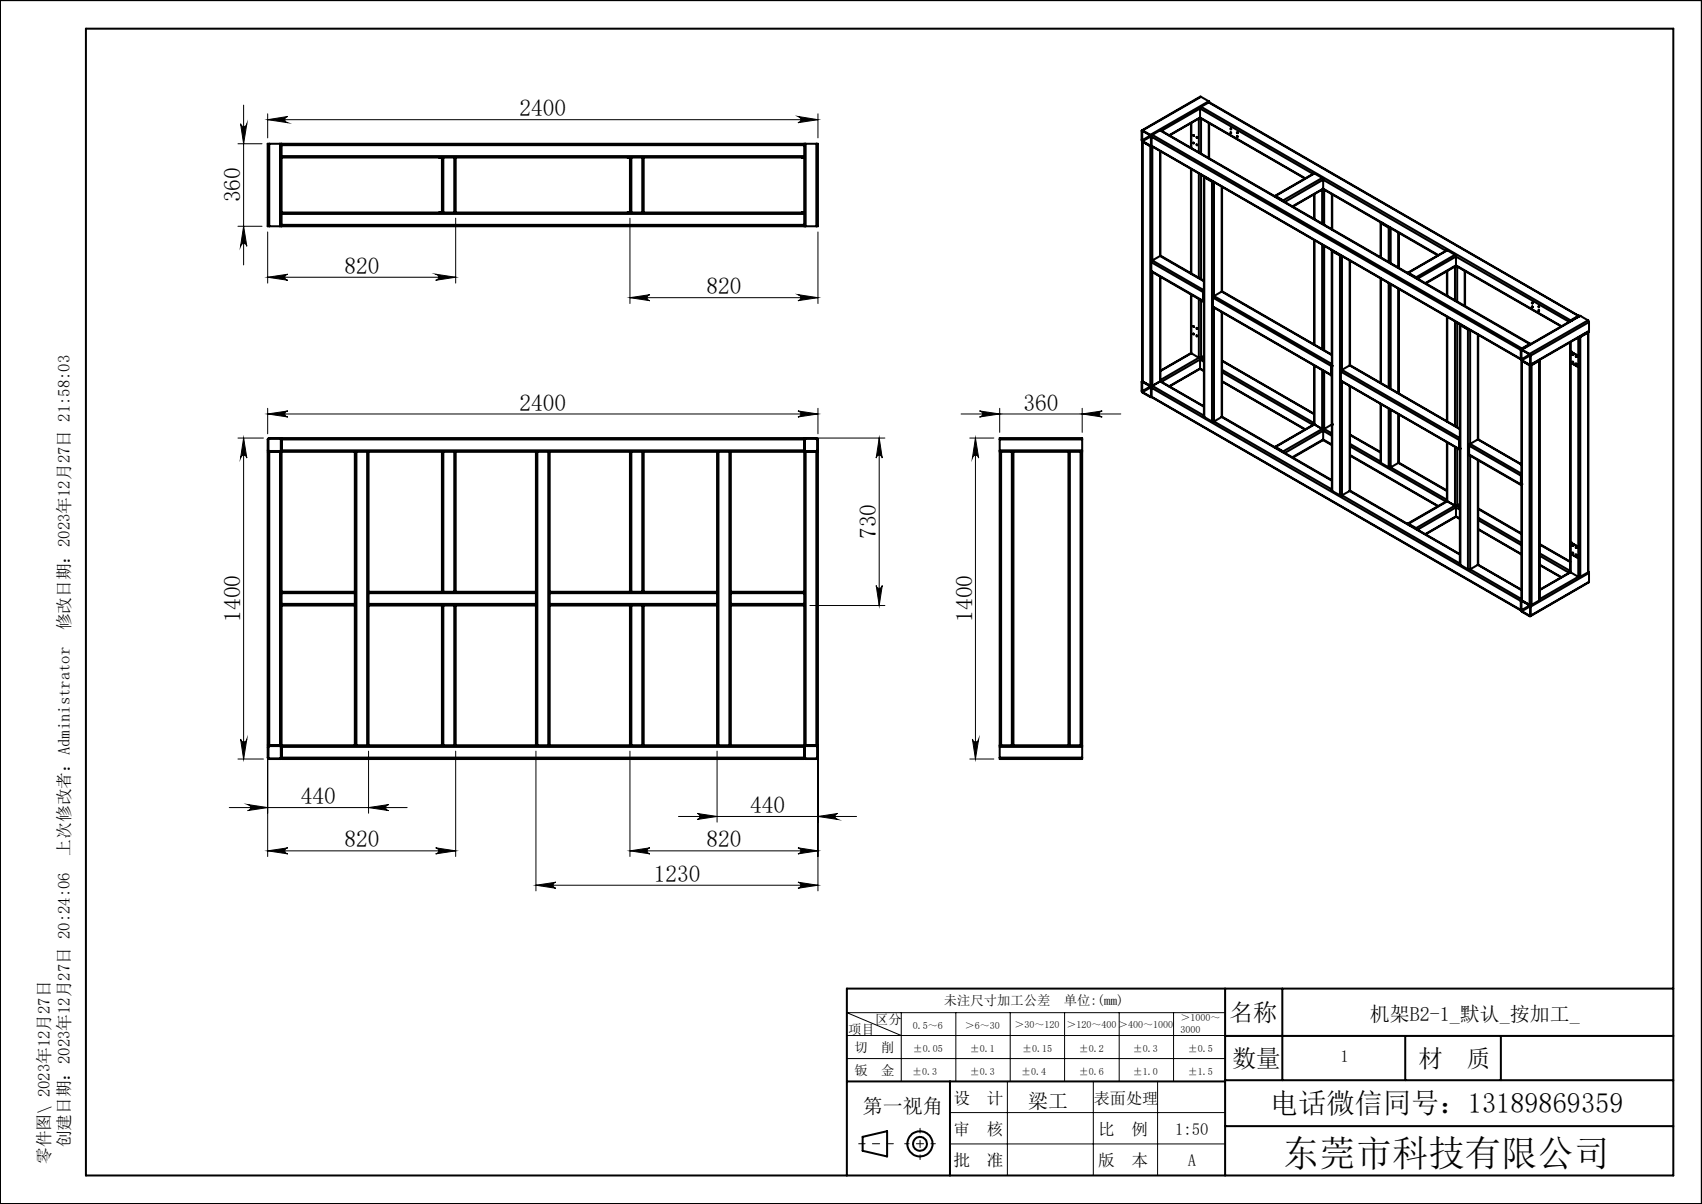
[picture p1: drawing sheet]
<svg xmlns="http://www.w3.org/2000/svg" width="297mm" height="210mm" viewBox="0 0 297 210" stroke-linecap="round" stroke-linejoin="round" font-family="sans-serif">
<g fill="none" stroke="#000" stroke-width=".35">
<path d="M0 0h297v210h-297zM15 5h277v200h-277zM209.4 18.9v1.6M209.4 18.9l19.7 11.4M209.4 18.9l-6.7 3.9M209.6 18.6l-.2 .3M209.6 16.9h-.2l-10.2 5.8M209.6 18.6l64.5 37.3M209.6 16.9l-10.2 5.8M209.6 16.9l1.3 .8M210.9 17.9l64.6 37.2M210.9 17.7l.2 .2"/>
<path d="M210.9 17.9l-1.3 .7M210.9 17.9l64.5 37.2M210.9 17.7l-10.2 5.8M47 25.1h-.3v14.4h.3M47 25.1v14.4M47 25.1h1.9M47 39.5h1.9M48.9 25.1h.2M48.9 39.5h.2M48.9 25.1v14.4M49.1 27.2v.3M49.1 25.1v.2"/>
<path d="M49.1 39.2v.3M49.1 37.1v.2M49.1 25.3v1.9M49.1 27.5v9.6M49.1 37.3v1.9M49.1 27.5h27.5M49.1 27.2h91.2M49.1 25.3h91.2M49.1 25.1h91.2M49.1 37.3h91.2M49.1 39.2h91.2M49.1 39.5h91.2"/>
<path d="M49.1 37.1h27.5M76.6 27.5h.2M76.6 37.1h.2M76.8 27.5h.3M76.8 37.1h.3M77.1 37.1h.3M77.1 27.5h.3M77.1 27.5v9.6M77.4 27.5v9.6M77.4 27.5h1.9M77.4 37.1h1.9M79.3 27.5h.2"/>
<path d="M79.3 37.1h.2M79.3 27.5v9.6M79.5 27.5v9.6M79.5 27.5h30M79.5 37.1h30M109.5 27.5h.2M109.5 37.1h.2M109.7 27.5h.2M109.7 37.1h.2M109.9 37.1h.3M109.9 27.5h.3M109.9 27.5v9.6"/>
<path d="M110.2 27.5v9.6M110.2 27.5h1.9M110.2 37.1h1.9M112.1 27.5h.2M112.1 37.1h.2M112.1 27.5v9.6M112.3 27.5v9.6M112.3 27.5h27.6M112.3 37.1h27.6M139.9 27.5h.2M139.9 37.1h.2M140.1 27.5h.2"/>
<path d="M140.1 37.1h.2M140.3 27.2v.3M140.3 25.1v.2M140.3 39.2v.3M140.3 37.1v.2M140.3 25.1h.3M140.3 39.5h.3M140.3 25.3v1.9M140.3 27.5v9.6M140.3 37.3v1.9M140.6 25.1v14.4M140.6 25.1h1.9"/>
<path d="M140.6 39.5h1.9M142.5 25.1h.2v14.4h-.2M142.5 25.1v14.4M199.3 24.7l.1 41.8M199.3 24.5l.1 .1M199.3 22.9v1.6M199.4 22.9h-.1M199.4 22.7l-.2 .1v1.7l.2 .2M199.4 24.7l1.3 .8M199.4 24.7v41.8M199.4 22.9l1.3 .7M199.4 24.6l1.3 .8"/>
<path d="M199.4 22.7l1.3 .8M200.7 25.5h.3M200.7 23.5l.2 .3M200.7 23.6l.1 .2M200.7 25.5v41.8M200.7 23.6l-1.4 .9M200.8 25.3l-.1 .1M200.8 23.8v1.5M200.8 23.8l-1.4 .8M200.9 25.4l64.5 37.3M200.9 25.4l-.2 .1M200.9 23.8v1.6"/>
<path d="M200.9 23.8l64.5 37.3M200.9 25.4l64.5 37.2M200.9 25.5h.1M201.1 23.5l-.2 .3M201.1 23.5l64.5 37.3M201.1 25.6v19.8M202.4 22.7l64.7 37.3M202.4 22.7l-1.3 .8M202.4 22.7l64.5 37.3M202.4 26.3v18.4M202.5 26.4v18.2M207.8 21.5v4.3"/>
<path d="M207.8 29.4v18.3M207.9 21.4v4.4M207.9 29.5v18.2M208.3 23.6v.1M208.3 24.9v.1M208.8 23.9l.1 .2zM208.8 25.2l.1 .2zM208.8 23.9l.1 .1M208.8 25.2l.1 .1M209.2 20.7v5.9M209.2 30.3v18.2M209.3 20.6h.2"/>
<path d="M209.4 20.5v.1l18.3 10.5M209.4 20.6l-5.3 3M209.4 20.5l18.4 10.6M209.4 20.5l-5.4 3.1M209.6 20.7v6.1M209.6 30.5v18.2M210.1 30.8v.1M210.1 30.8v41.9M210.1 30.9l1.4 .8M210.1 30.9v41.8M210.2 30.8v.1M210.2 30.9h.1"/>
<path d="M210.9 21.4v6.2M211 21.5v6.1M211.5 31.7h.2M211.5 31.7v41.8M211.6 31.6v.1M211.6 31.6h.1M211.8 31.8v19.8M213.2 32.6v18.3M213.3 32.6v18.2M214.8 22.4v.1M214.8 23.1v.1M215.9 23.1l.1 .1"/>
<path d="M215.9 23.7l.1 .1M222.5 34.3h.1M222.6 34.2h-.2M222.6 34.3l1.3 .8M222.6 34.2l1.3 .8M222.6 34.3h.1M223.9 35l.2 .2M223.9 35.1h.1M229.3 33.9v4.3M229.4 30.3l-6.9 3.9M229.4 30.3l1.3 .7M229.4 30.3l-6.8 3.9"/>
<path d="M229.4 33.9v4.3M230.7 31l.2 .4M230.7 31l-6.8 4M230.7 33.1v5.9M230.8 33h.2M230.9 33l20 11.5M230.9 32.9l-5.3 3.1M230.9 31.4v1.5M230.9 31.4l21.4 12.3M230.9 32.9l20.1 11.6M230.9 31.4l-6.7 3.8M230.9 32.9l-5.4 3.1"/>
<path d="M231.1 33.1v6.1M232.4 33.9v6.1M232.5 33.9v6.1M240.9 38.8l.1 .1M240.9 38.8v6.1M241 38.9l1.3 .8M241 38.9v6M241 38.8l.1 .1M241.1 38.9h.1M242.3 39.7h.3M242.3 39.7v6M242.4 39.6l.1 .1"/>
<path d="M242.4 39.6h.1M242.7 39.8v6.1M200.9 47.3l9.1 5.3M200.9 45.7v1.6M200.9 47.3l9.1 5.2M200.9 45.7l9.1 5.3M201.1 45.4l-.2 .3M201.1 47.5v19.8M201.1 45.4l9 5.2M202.4 44.7l.2-.1 7.5 4.4M202.4 44.7l-1.3 .7M202.4 48.2v18.3"/>
<path d="M202.4 44.7l7.7 4.4M202.5 48.3l-.1 18.2M207.8 51.3l.1 10.3M207.9 51.4v10.2M208.2 56.9l.1 .1zM208.3 56.9v.1M208.3 58.2v.1M208.8 57.2l.1 .2zM208.8 57.2l.1 .1M208.8 58.5l.1 .1M209.2 52.2v10.2M209.6 52.3v10.1"/>
<path d="M210 52.5l.1 .1M210 51v1.5M210 52.4l.1 .1M210 50.9v1.5M210 52.4h.1M210 50.9h.1M210.1 50.7l-.1 .3M210.1 50.8l-.1 .1M211.7 53.5l20.7 12M211.7 51.9l20.6 11.9M211.7 53.5l20.6 11.9M211.7 51.9v1.6"/>
<path d="M211.8 51.6l-.1 .3M211.8 53.7v19.8M211.8 51.6l20.6 11.9M213.2 50.9l19.2 11M213.2 50.9l-1.4 .7M213.2 54.4v18.3M213.3 54.5l-.1 18.2M229.3 41.9v18.2M229.4 41.9v18.2M230.7 42.7v18.2M231.1 42.9v18.2M232.4 43.7l.1 41.9"/>
<path d="M232.4 43.7l.1 .1M232.5 43.8v41.8M232.5 43.8l1.3 .8M232.6 43.7v.1M232.6 43.8h.1M233.8 44.6h.3M233.8 44.6v41.8M233.9 44.5h.1M234.2 44.7v19.8M235.5 45.5v18.2M235.6 45.5v18.2M240.9 48.6v18.2"/>
<path d="M241 48.6v18.2M242.3 49.4v18.2M242.7 49.6v18.2M244 40.6v6.1M244 50.4v18.2M244.1 40.6v6.1M244.1 50.4v18.2M245.7 47.7h.1M245.8 47.6h-.2M245.8 47.7h.1M245.8 47.6l1.3 .8M247.1 48.5h.1"/>
<path d="M247.1 48.4l.2 .2M252.5 47.3v4.3M252.5 55.2v18.3M252.6 43.7l-7 3.9M252.6 43.7l1.3 .7M252.6 43.7l-6.8 3.9M252.6 47.3v4.3M252.6 55.3v18.2M253.9 44.4l.2 .4M253.9 44.4l-6.8 4M253.9 46.5v5.9M253.9 56.1v18.2"/>
<path d="M254 46.4h.2M254.1 46.3l-.1 .1-5.2 3.1M254.1 46.4l18.3 10.5M254.1 44.8v1.5M254.1 44.8l19.7 11.3M254.1 46.3l18.4 10.6M254.1 44.8l-6.7 3.8M254.1 46.3l-5.4 3.1M254.3 46.5v6.1M254.3 56.3v18.2M254.7 56.6v41.8l.1 .1M254.8 56.6v.1"/>
<path d="M254.8 56.7l1.4 .8M254.8 56.7v41.8M254.9 56.6v.1M255.6 47.3v6.1M255.7 47.3v6.1M256.2 57.5h.2M256.2 57.5v41.8M256.3 57.4v.1M256.5 57.6v19.8M257.9 58.3v18.4M258 58.4v18.2M266.9 60h.2"/>
<path d="M266.9 60l-1.3 .8M267.4 52.8v.1M267.4 53.5h.1M268.5 53.4l.1 .1M268.5 54.1l.1 .1M274 59.7l.1 40.1M274.1 56h-.1M274.1 55.9l-.2 .2M274.1 56h.1M274.1 59.6v40.2M275.4 55.2h.1M275.4 55.1h.2"/>
<path d="M275.4 55.2l-1.3 .8M275.4 55.1l-1.3 .8M275.4 58.9v41.7M275.6 58.8h.1M275.7 58.7v.1M275.8 58.8h-.3M275.8 55.1l-10.3 5.9M275.8 58.8v41.8M275.8 55.1l1.3 .8M275.8 55.1l-10.2 5.9M276.3 58.4h.1M277 58l-1.3 .8"/>
<path d="M277 58h.1M277.1 55.9l.2 .3M277.1 58l-1.3 .8M277.1 58v41.8M277.1 55.9l-10.2 5.8M277.1 57.9v.1M277.2 57.9l-.1 41.9M277.3 57.7l-10.2 6M277.3 56.2v1.5M277.3 56.2l-10.2 5.8M277.3 57.7l-10.2 5.9M46.8 76.6l2.1-.1 .1 2.1-2.1 .1z"/>
<path d="M47 78.8h-.3v51.2h.3M47 78.8v51.2M47 78.8h1.9M48.9 78.8h.2M48.9 78.8v51.2M49.1 76.7v-.3h91.2v.3M49.1 78.6v.2M49.1 78.6l-.2 .2M49.1 76.7l-.2-.3h-2l-.1 .1-.1 2.1 .3 .2M49.1 76.7v1.9M49.1 78.8v24.4M49.1 78.8h12.8"/>
<path d="M49.1 76.7h91.2M49.1 78.6h91.2M61.9 78.8h.3M61.9 78.8v24.4M62.2 78.8h1.9M62.2 78.8v51.2M64.1 78.8h.2M64.1 78.8v51.2M64.3 78.8h29.2M64.3 78.8v24.4M77.1 78.8v24.4M77.4 78.8v24.4"/>
<path d="M79.3 78.8v24.4M79.5 78.8v24.4M93.5 78.8h.3M93.5 78.8v24.4M93.8 78.8h1.9M93.8 78.8v51.2M95.7 78.8h.2M95.7 78.8v51.2M95.9 78.8h29.2M95.9 78.8v24.4M109.9 78.8v24.4M110.2 78.8v24.4"/>
<path d="M112.1 78.8v24.4M112.3 78.8v24.4M125.1 78.8h.3M125.1 78.8v24.4M125.4 78.8h1.9M125.4 78.8v51.2M127.3 78.8h.2M127.3 78.8v51.2M127.5 78.8h12.8M127.5 78.8v24.4M140.3 78.6v.2M140.3 78.8h.3"/>
<path d="M140.3 76.7l.2-.3h2l.2 .1v2.1l-.2 .2M140.3 78.6l.3 .2M140.3 76.7v1.9M140.3 78.8v24.4M140.5 76.6l2-.1 .1 2.1-2.1 .1zM140.6 78.8h1.9M140.6 78.8v51.2M142.5 78.8h.2v51.2h-.2M142.5 78.8v51.2M174.4 78.8h.3M174.4 76.7v-.3h14.4v.3M174.4 78.6v.2"/>
<path d="M174.4 76.7h14.4M174.4 78.6h14.4M174.4 76.7v1.9M174.4 78.8v51.2M174.7 78.8h1.9M174.7 78.8v51.2M176.6 78.8h.2M176.6 78.8v51.2M176.8 78.8h9.6M176.8 78.8v51.2M186.4 78.8h.3M186.4 78.8v51.2"/>
<path d="M186.7 78.8h1.9M186.7 78.8v51.2M188.6 78.8h.2M188.6 78.8v51.2M188.8 78.6v.2M188.8 76.7v1.9M188.8 78.8v51.2M199.3 68.2l.1 .2M199.3 66.7v1.5M199.3 66.5h-.1M199.4 66.6l-.1 .1M199.4 66.5l-.2 .1v1.8l1.6 .9 .1-.1"/>
<path d="M199.4 66.5l1.3 .8M199.4 66.6l1.3 .8M199.4 68.4l1.3 .8M200.7 67.3h.4M200.7 67.3l.2 .3M200.7 67.4l.1 .1M200.7 67.4l-1.4 .8M200.8 69.1l-.1 .1M200.8 67.5v1.6M200.8 67.5l-1.4 .9M200.9 69.2l64.5 37.3M200.9 67.6l64.5 37.2"/>
<path d="M200.9 67.6v1.6M200.9 69.2l64.5 37.2M200.9 69.2v.1M201.1 67.3l-.2 .3M201.1 67.3l9 5.2M202.4 66.5l7.7 4.4M202.4 66.5l-1.3 .8M207.8 61.6l-5.3 3.1M207.9 61.6l1.3 .8M207.9 61.6l-5.4 3.1M209.2 62.4h.4M209.2 62.4l-6.7 3.9"/>
<path d="M209.4 64.3l.7 .4M209.4 64.3l-5.3 3.1M209.4 62.7v1.6M209.4 62.7l.7 .4M209.4 62.7l-6.7 3.9M209.4 64.3l-5.4 3.1M209.6 62.4l-.2 .3M209.6 62.4l.5 .3M210.1 62.1l-.5 .3M210.1 72.7l1.4 .8M211.5 73.5h.3M211.8 73.5l20.6 11.9"/>
<path d="M213.2 72.7l-1.4 .8M213.2 72.7l19.2 11.1M213.2 72.7l19.2 11M213.3 66.6l14.4 8.3M213.3 66.5l14.5 8.4M213.3 62.9l16 9.3M213.3 64.9l15.8 9.2M213.3 64.5l16 9.3M213.3 63l16 9.2M222.5 78.1h.1M222.6 78.1h.1M222.6 78h-.2"/>
<path d="M222.6 78.1l1.3 .7M222.6 78l1.3 .7M223.9 78.7l.2 .2M223.9 78.8l.1 .1M223.9 78.8h.1M229.3 63.7l.1 10.3M229.4 74l-6.9 4M229.4 74l1.3 .8M229.4 74l-6.8 4M229.4 63.8v10.2M230.7 74.8h.4M230.7 74.8l.2 .3"/>
<path d="M230.7 74.8l-6.8 3.9M230.7 64.5v10.3M230.9 76.8l1.5 .8M230.9 76.7l-5.3 3.1M230.9 75.1v1.6M230.9 75.1l1.5 .9M230.9 76.7l1.5 .8M230.9 75.1l-6.7 3.9M230.9 76.7l-5.4 3.1M231.1 74.8l1.3 .8M231.1 64.8v10M232.3 65.4l.1 .1"/>
<path d="M232.3 63.8v1.6M232.4 74h.1M232.4 63.6l-.1 .2M232.4 63.7v.1M232.4 65.3v.1M232.4 63.8h.1M232.4 74l-1.3 .8M234 66.4l20.7 12-.1-.1M234 64.8l20.6 12M234 66.4l20.6 11.9M234 64.8v1.6M234.2 64.5l-.2 .3"/>
<path d="M234.2 64.5l20.5 11.9M234.2 66.6v19.8M235.5 63.7l19.2 11.1M235.5 63.7l-1.3 .8M235.5 63.7l19.2 11.2M235.5 67.3v18.3M235.6 67.4l-.1 18.2M235.6 79.5l15.3 8.8M235.6 75.8l5.3 3M235.6 77.8l16.7 9.7M235.6 77.4l5.3 3.1M235.6 79.4l15.4 8.9"/>
<path d="M235.6 75.9l5.3 3M240.9 70.4l.1 10.3M241 70.5v10.2M242.3 71.3v10.2M242.7 71.5v10M244 72.2v8.5M244.1 72.3l-.1 8.4M252.5 77.1l.1 10.3M252.6 77.2v10.2M253.9 78v10.2M254.3 78.2v10M254.6 76.8v1.5"/>
<path d="M254.7 76.5l-.1 .3M254.7 76.7h.1M254.7 78.2v.1M254.7 78.2h.1M256.4 79.3v.1l9.1 5.2M256.4 77.7l9 5.3M256.4 77.7v1.6M256.4 79.3l9 5.2M256.5 77.4l-.1 .3M256.5 79.5v19.8M256.5 77.4l9 5.2M257.9 76.7l7.6 4.3"/>
<path d="M257.9 76.7l-1.4 .7M257.9 76.7l7.6 4.4M265.4 62.6l.2 .3M265.4 61.1v1.5M265.5 62.9l.1 41.8M265.5 62.7l.1 .1M265.5 61.1v1.6M265.6 60.9h-.1M265.6 60.8l-.2 .3M265.6 61.1h-.1M265.6 61l-.2 .1M265.6 62.8l1.3 .8"/>
<path d="M265.6 62.9l1.3 .8M265.6 62.9v41.8M265.6 61.1l1.3 .7M265.6 61l1.3 .7M265.6 60.9h.1M266.9 63.7h.4M266.9 61.7l.2 .3M266.9 61.8l.1 .2M266.9 60.1l-1.3 .8M266.9 63.7v41.8M266.9 60.1h.1M266.9 61.8l-1.4 .9"/>
<path d="M267 60.1h-.1M267 63.5l-.1 .1M267 62v1.5M267 62l-1.4 .8M267.1 63.6l-.2 .1M267.1 62v1.6M267.2 63.6l-.1 .1M267.2 63.6h.1M267.3 63.7v41.8M268.5 62.9l-1.3 .7M268.5 62.9h.1M268.6 62.9h-.1"/>
<path d="M268.6 62.9l-1.3 .8M268.6 62.9v41.8M268.7 62.8l-.1 .1M268.7 62.8l-.1 41.9M274.1 63.2h.1M274.1 61.3h.1M274.1 63.2l1.3 .8M274.1 61.3l1.3 .8M274.5 61.8v.1M274.5 63.1v.1M275 63.4l.1 .2zM275 62.1l.1 .2z"/>
<path d="M275 62.1l.1 .1M275 63.4l.1 .1M275.4 64h.1M275.4 62.1h.1M232.5 85.6l1.3 .8M233.8 86.4h.4M234.2 86.4l20.5 11.9M235.5 85.6l-1.3 .8M235.5 85.6l19.2 11.1M235.6 85.6l19.1 11.1M241 80.7l1.3 .8M242.3 81.5h.4"/>
<path d="M242.7 81.5l9.8 5.7M244 80.7l-1.3 .8M244 80.7l8.5 4.9M244.1 80.7l8.4 4.8M245.6 91.4h.2M245.7 91.4l.1 .1M245.8 91.5h.1M245.8 91.5l1.3 .7M245.8 91.4l1.3 .7M247.1 92.2l.1 .1M247.1 92.1l.2 .2M247.1 92.2h.1"/>
<path d="M252.6 87.4l-7 3.9M252.6 87.4l1.3 .8M252.6 87.4l-6.8 4M253.9 88.2h.4M253.9 88.2l.2 .3M253.9 88.2l-6.8 3.9M254.1 90.1v.1l-5.3 3M254.1 90.1l.6 .4M254.1 88.5v1.6M254.1 88.5l.6 .4M254.1 90.1l.6 .3M254.1 88.5l-6.7 3.9"/>
<path d="M254.1 90.1l-5.4 3.1M254.3 88.2l.4 .3M254.7 87.9l-.4 .3M254.8 98.5l1.4 .8M256.2 99.3h.3M256.5 99.3l9 5.2M257.9 98.5l-1.4 .8M257.9 98.5l7.6 4.4M257.9 80.2v18.3M258 80.3l-.1 18.2M258 92.3l7.5 4.4M258 88.7l7.5 4.4"/>
<path d="M258 90.7l7.5 4.4M258 90.3l7.5 4.4M258 88.8l7.5 4.4M265.4 84.5l.1 .1M265.4 83v1.5M265.5 82.7l-.1 .3M265.5 82.8v.1M265.5 84.4v.1M265.5 84.4h.1M268.7 98.6l3.7 2.1M268.7 94.9l5.3 3.1M268.7 96.9l5.1 3"/>
<path d="M268.7 96.5l5.3 3.1M268.7 98.5l3.8 2.2M268.7 95l5.3 3M274 99.7l-.1 .2M274 99.8l-5.3 3.1M274.1 96.6h.1M274.1 94.6h.1M274.1 99.8l1.3 .8M274.1 96.6l1.3 .8M274.1 94.6l1.3 .8M274.1 99.8l-5.4 3.1M274.5 95.1v.1"/>
<path d="M274.5 96.4v.1M275 95.4l.1 .2zM275 96.7l.1 .2zM275 95.4l.1 .1M275 96.7l.1 .1M275.4 97.4h.1M275.4 95.4h.1M277.1 99.8l-1.3 .8M277.2 99.7l.1 .2M277.3 99.9l-10.2 5.9M277.3 99.9v1.6M49.1 105.3v.3"/>
<path d="M49.1 103.2v.3M49.1 103.5v1.8M49.1 105.6v24.4M49.1 103.2h12.8M49.1 103.5h12.8M49.1 105.3h12.8M49.1 105.6h12.8M61.9 105.3v.3M61.9 103.2v.3M61.9 103.5v1.8M61.9 105.6v24.4M64.3 103.2v.3"/>
<path d="M64.3 105.3v.3M64.3 103.5v1.8M64.3 105.6v24.4M64.3 103.2h29.2M64.3 103.5h29.2M64.3 105.3h29.2M64.3 105.6h29.2M77.1 105.6v24.4M77.4 105.6v24.4M79.3 105.6v24.4M79.5 105.6v24.4M93.5 103.2v.3"/>
<path d="M93.5 105.3v.3M93.5 103.5v1.8M93.5 105.6v24.4M95.9 103.2v.3M95.9 105.3v.3M95.9 103.2h29.2M95.9 103.5h29.2M95.9 105.3h29.2M95.9 103.5v1.8M95.9 105.6v24.4M95.9 105.6h29.2M109.9 105.6v24.4"/>
<path d="M110.2 105.6v24.4M112.1 105.6v24.4M112.3 105.6v24.4M125.1 103.2v.3M125.1 105.3v.3M125.1 103.5v1.8M125.1 105.6v24.4M127.5 105.3v.3M127.5 103.2v.3M127.5 103.5v1.8M127.5 105.6v24.4M127.5 103.2h12.8"/>
<path d="M127.5 103.5h12.8M127.5 105.3h12.8M127.5 105.6h12.8M140.3 105.3v.3M140.3 103.2v.3M140.3 103.5v1.8M140.3 105.6v24.4M265.4 106.4l.2 .3 1.3 .8 .2-.1M265.4 104.8v1.6M265.5 104.6l-.1 .2M265.5 106.4l.1 .2M265.5 104.9v1.5"/>
<path d="M265.5 104.7h.1M265.6 104.8l-.1 .1M265.6 104.7l-.2 .1M265.6 106.6l1.3 .8M265.6 104.7l1.3 .8M265.6 104.8l1.3 .8M266.9 105.5h.4M266.9 105.6l.1 .2M266.9 105.5l.2 .3M266.9 105.6l-1.4 .8M267 107.3l-.1 .1M267 105.8v1.5"/>
<path d="M267 105.8l-1.4 .8M267.1 105.8v1.6M268.6 104.7l-1.3 .8M275.4 100.6h.4M275.4 100.6l-6.7 3.9M277.3 101.5l-10.2 6M277.3 101.5l-10.2 5.9M46.9 130.1l2.1 .1v2h-2.2zM47 130l-.3 .3v1.8l.2 .3h2.1l.1-.3M47 130h1.9M48.9 130h.2M48.9 130l.2 .3"/>
<path d="M49.1 132.1v.3h91.2v-.3M49.1 130v.3M49.1 130.3v1.8M49.1 130h12.8M49.1 132.1h91.2M49.1 130.3h91.2M61.9 130h.3M62.2 130h1.9M64.1 130h.2M64.3 130h29.2M93.5 130h.3M93.8 130h1.9"/>
<path d="M95.7 130h.2M95.9 130h29.2M125.1 130h.3M125.4 130h1.9M127.3 130h.2M127.5 130h12.8M140.3 130v.3M140.3 130h.3M140.3 130.3v1.8M140.5 130.2l2-.1 .1 2.1h-2.1zM140.6 130l-.3 .3M140.6 130h1.9"/>
<path d="M142.5 130l.2 .2v2.1l-.1 .1h-2.1l-.2-.3M174.4 130h.3M174.4 130v.3M174.4 132.1v.3h14.4v-.3M174.4 132.1h14.4M174.4 130.3h14.4M174.4 130.3v1.8M174.7 130h1.9M176.6 130h.2M176.8 130h9.6M186.4 130h.3M186.7 130h1.9"/>
<path d="M188.6 130h.2M188.8 130v.3M188.8 130.3v1.8M213.8 172.4v32.6M223.8 172.4v16M292 172.4h-144.2v32.6M147.8 188.6h66M150.5 198.3l4.3-1v4.4l-4.3-1zM165.8 188.6v16.4M213.8 196.4h78.2M213.8 180.7h78.2M213.8 188.4h78.2"/>
<path d="M245.2 180.7v7.7M261.9 180.7v7.7"/>
<circle cx="208.3" cy="24.9" r=".08"/>
<circle cx="208.3" cy="23.6" r=".08"/>
<circle cx="214.8" cy="23.1" r=".08"/>
<circle cx="214.8" cy="22.5" r=".07"/>
<circle cx="215.9" cy="23.1" r=".08"/>
<circle cx="215.9" cy="23.8" r=".07"/>
<circle cx="208.3" cy="58.2" r=".09"/>
<circle cx="208.8" cy="58.6" r=".1"/>
<circle cx="267.4" cy="53.5" r=".08"/>
<circle cx="267.4" cy="52.9" r=".08"/>
<circle cx="268.5" cy="53.5" r=".08"/>
<circle cx="268.5" cy="54.2" r=".08"/>
<circle cx="274.5" cy="61.8" r=".09"/>
<circle cx="274.5" cy="63.1" r=".09"/>
<circle cx="274.5" cy="96.5" r=".09"/>
<circle cx="274.5" cy="95.1" r=".09"/>
<circle cx="160.5" cy="199.5" r="1.2"/>
<circle cx="160.5" cy="199.5" r="2.2"/>
</g>
<g fill="none" stroke="#000" stroke-width=".17">
<path d="M42.5 18.3v27.9M46.7 19.9v4.2M142.7 19.9v4.2M41.5 25.1h4.2M41.5 39.5h4.2M42 21.6a.55 .55 0 0 0 .5 .5 .55 .55 0 0 0 .6-.5l-.6 3.5zM42.5 39.5l.6 3.5a.55 .55 0 0 0-.6-.5 .55 .55 0 0 0-.5 .5zM46.7 20.9l3.5-.6a.55 .55 0 0 0-.5 .6 .55 .55 0 0 0 .5 .5zM46.7 20.9h96M79.5 38.1v11.3M109.9 38.1v14.8M139.2 20.3l3.5 .6-3.5 .5a.55 .55 0 0 0 .5-.5 .55 .55 0 0 0-.5-.6z"/>
<path d="M46.7 40.5v8.9M46.7 48.4h32.8M46.7 48.4l3.5-.6a.53 .53 0 0 0-.5 .6 .53 .53 0 0 0 .5 .5zM76 47.8l3.5 .6-3.5 .5a.53 .53 0 0 0 .5-.5 .53 .53 0 0 0-.5-.6zM109.9 51.9l3.5-.5a.53 .53 0 0 0-.5 .5 .53 .53 0 0 0 .5 .5zM109.9 51.9h32.8M139.2 51.4l3.5 .5-3.5 .5a.53 .53 0 0 0 .5-.5 .53 .53 0 0 0-.5-.5zM142.7 40.5v12.4M41.5 76.4h4.5M42.5 76.4l.6 3.5a.55 .55 0 0 0-.6-.5 .55 .55 0 0 0-.5 .5zM42.5 76.4v56M46.7 72.2l3.5-.5a.53 .53 0 0 0-.5 .5 .53 .53 0 0 0 .5 .5z"/>
<path d="M46.7 71.2v4.5M46.7 72.2h96M139.2 71.7l3.5 .5-3.5 .5a.53 .53 0 0 0 .5-.5 .53 .53 0 0 0-.5-.5zM141.3 76.4h13.1M142.7 71.2v4.5M153.4 76.4l.6 3.5a.53 .53 0 0 0-.6-.5 .53 .53 0 0 0-.5 .5zM153.4 76.4v29.2M167.7 72.2h27.9M169.2 76.4h4.2M170.2 76.4l.6 3.5a.55 .55 0 0 0-.6-.5 .55 .55 0 0 0-.5 .5zM170.2 76.4v56M170.9 71.7l3.5 .5-3.5 .5a.53 .53 0 0 0 .6-.5 .53 .53 0 0 0-.6-.5z"/>
<path d="M174.4 71.2v4.2M188.8 72.2l3.5-.5a.53 .53 0 0 0-.5 .5 .53 .53 0 0 0 .5 .5zM188.8 71.2v4.2M141.3 105.6h13.1M152.9 102.1a.53 .53 0 0 0 .5 .5 .53 .53 0 0 0 .6-.5l-.6 3.5zM41.5 132.4h4.5M42 128.9a.55 .55 0 0 0 .5 .5 .55 .55 0 0 0 .6-.5l-.6 3.5zM46.7 131v18.4M64.3 131v10.8M79.5 131v18.4M93.5 131v24.4M109.9 131v18.4"/>
<path d="M125.1 131v12.4M142.7 131v24.4M169.2 132.4h4.2M169.7 128.9a.55 .55 0 0 0 .5 .5 .55 .55 0 0 0 .6-.5l-.6 3.5zM40 140.9h31M43.2 140.3l3.5 .6-3.5 .5a.53 .53 0 0 0 .6-.5 .53 .53 0 0 0-.6-.6zM46.7 148.4l3.5-.5a.53 .53 0 0 0-.5 .5 .53 .53 0 0 0 .5 .5zM46.7 148.4h32.8M64.3 140.9l3.5-.6a.53 .53 0 0 0-.5 .6 .53 .53 0 0 0 .5 .5zM76 147.9l3.5 .5-3.5 .5a.53 .53 0 0 0 .5-.5 .53 .53 0 0 0-.5-.5zM93.5 154.4l3.5-.5a.53 .53 0 0 0-.5 .5 .53 .53 0 0 0 .5 .5zM93.5 154.4h49.2"/>
<path d="M109.9 148.4l3.5-.5a.53 .53 0 0 0-.5 .5 .53 .53 0 0 0 .5 .5zM109.9 148.4h32.8M118.4 142.4h31.1M121.6 141.9l3.5 .5-3.5 .5a.53 .53 0 0 0 .5-.5 .53 .53 0 0 0-.5-.5zM139.2 147.9l3.5 .5-3.5 .5a.53 .53 0 0 0 .5-.5 .53 .53 0 0 0-.5-.5zM139.2 153.9l3.5 .5-3.5 .5a.53 .53 0 0 0 .5-.5 .53 .53 0 0 0-.5-.5zM142.7 142.4l3.5-.5a.53 .53 0 0 0-.5 .5 .53 .53 0 0 0 .5 .5zM157.3 176.6v12M166.8 176.6v12M176.3 176.6v12M185.8 176.6v12M195.3 176.6v12"/>
<path d="M204.8 176.6v12M213.8 176.6h-66l9.5 4M147.8 184.6h66M147.8 180.6h66M165.8 194.1h48M165.8 199.5h48M175.8 188.6v16.4M190.8 188.6v16.4M202 188.6v16.4"/>
</g>
<path d="M149.8 199.5h6.1" fill="none" stroke="#000" stroke-width=".17" stroke-dasharray="30.5 1.3 1.3 1.3" stroke-dashoffset="29.4"/>
<path d="M163.2 199.5h-5.3M160.6 202.3v-5.5" fill="none" stroke="#000" stroke-width=".17" stroke-dasharray="30.5 1.3 1.3 1.3" stroke-dashoffset="29.7"/>
<g fill="#000">
<path d="M76 47.8l3.5 .6-3.5 .5a.53 .53 0 0 0 .5-.5 .53 .53 0 0 0-.5-.6zM46.7 48.4l3.5-.6a.53 .53 0 0 0-.5 .6 .53 .53 0 0 0 .5 .5z"/>
<path d="M109.9 51.9l3.5-.5a.53 .53 0 0 0-.5 .5 .53 .53 0 0 0 .5 .5zM139.2 51.4l3.5 .5-3.5 .5a.53 .53 0 0 0 .5-.5 .53 .53 0 0 0-.5-.5z"/>
<path d="M42.5 76.4l.6 3.5a.55 .55 0 0 0-.6-.5 .55 .55 0 0 0-.5 .5zM42 128.9a.55 .55 0 0 0 .5 .5 .55 .55 0 0 0 .6-.5l-.6 3.5zM42 21.6a.55 .55 0 0 0 .5 .5 .55 .55 0 0 0 .6-.5l-.6 3.5zM42.5 39.5l.6 3.5a.55 .55 0 0 0-.6-.5 .55 .55 0 0 0-.5 .5zM170.2 76.4l.6 3.5a.55 .55 0 0 0-.6-.5 .55 .55 0 0 0-.5 .5zM169.7 128.9a.55 .55 0 0 0 .5 .5 .55 .55 0 0 0 .6-.5l-.6 3.5z"/>
<path d="M46.7 72.2l3.5-.5a.53 .53 0 0 0-.5 .5 .53 .53 0 0 0 .5 .5zM139.2 71.7l3.5 .5-3.5 .5a.53 .53 0 0 0 .5-.5 .53 .53 0 0 0-.5-.5zM46.7 20.9l3.5-.6a.55 .55 0 0 0-.5 .6 .55 .55 0 0 0 .5 .5zM139.2 20.3l3.5 .6-3.5 .5a.55 .55 0 0 0 .5-.5 .55 .55 0 0 0-.5-.6zM170.9 71.7l3.5 .5-3.5 .5a.53 .53 0 0 0 .6-.5 .53 .53 0 0 0-.6-.5zM188.8 72.2l3.5-.5a.53 .53 0 0 0-.5 .5 .53 .53 0 0 0 .5 .5z"/>
<path d="M152.9 102.1a.53 .53 0 0 0 .5 .5 .53 .53 0 0 0 .6-.5l-.6 3.5zM153.4 76.4l.6 3.5a.53 .53 0 0 0-.6-.5 .53 .53 0 0 0-.5 .5z"/>
<path d="M64.3 140.9l3.5-.6a.53 .53 0 0 0-.5 .6 .53 .53 0 0 0 .5 .5zM43.2 140.3l3.5 .6-3.5 .5a.53 .53 0 0 0 .6-.5 .53 .53 0 0 0-.6-.6zM76 147.9l3.5 .5-3.5 .5a.53 .53 0 0 0 .5-.5 .53 .53 0 0 0-.5-.5zM46.7 148.4l3.5-.5a.53 .53 0 0 0-.5 .5 .53 .53 0 0 0 .5 .5z"/>
<path d="M121.6 141.9l3.5 .5-3.5 .5a.53 .53 0 0 0 .5-.5 .53 .53 0 0 0-.5-.5zM142.7 142.4l3.5-.5a.53 .53 0 0 0-.5 .5 .53 .53 0 0 0 .5 .5zM109.9 148.4l3.5-.5a.53 .53 0 0 0-.5 .5 .53 .53 0 0 0 .5 .5zM139.2 147.9l3.5 .5-3.5 .5a.53 .53 0 0 0 .5-.5 .53 .53 0 0 0-.5-.5zM93.5 154.4l3.5-.5a.53 .53 0 0 0-.5 .5 .53 .53 0 0 0 .5 .5zM139.2 153.9l3.5 .5-3.5 .5a.53 .53 0 0 0 .5-.5 .53 .53 0 0 0-.5-.5z"/>
</g>
<text font-size="6.3" x="223.9" y="203.4">东莞市科技有限公司</text>
<text font-size="4.9" x="221.6" y="194.1">电话微信同号：13189869359</text>
<g font-size="4.2">
<text x="214.5" y="178.1">名称</text>
<text x="215" y="186.1">数量</text>
<text x="247.5" y="186.1">材</text>
<text x="256" y="186.1">质</text>
</g>
<g font-size="4.1">
<text x="90.7" y="20.3">2400</text>
<text x="42" y="35.3" transform="rotate(-90 42 35.3)">360</text>
<text x="60.1" y="47.8">820</text>
<text x="123.3" y="51.3">820</text>
<text x="90.7" y="71.6">2400</text>
<text x="178.6" y="71.6">360</text>
<text x="152.9" y="94" transform="rotate(-90 152.9 94)">730</text>
<text x="42" y="108.5" transform="rotate(-90 42 108.5)">1400</text>
<text x="169.7" y="108.5" transform="rotate(-90 169.7 108.5)">1400</text>
<text x="52.5" y="140.3">440</text>
<text x="130.9" y="141.8">440</text>
<text x="60.1" y="147.8">820</text>
<text x="123.3" y="147.8">820</text>
<text x="114.1" y="153.8">1230</text>
</g>
<g font-size="3.5">
<text x="239" y="178.2">机架B2-1_默认_按加工_</text>
<text x="150.5" y="194.1">第一视角</text>
<text x="179.4" y="193.2">梁工</text>
</g>
<g font-size="2.9">
<text x="12.2" y="109.9" transform="rotate(-90 12.2 109.9)">修改日期：2023年12月27日 21:58:03</text>
<text x="12.2" y="149.2" transform="rotate(-90 12.2 149.2)">上次修改者：Administrator</text>
<text x="233.9" y="185.3">1</text>
<text x="166.4" y="192.5">设</text>
<text x="166.4" y="197.9">审</text>
<text x="172.2" y="192.5">计</text>
<text x="172.2" y="197.9">核</text>
<text x="191.6" y="197.9">比</text>
<text x="197.4" y="197.9">例</text>
<text x="205.1" y="197.9">1:50</text>
<text x="8.7" y="203" transform="rotate(-90 8.7 203)">零件图\ 2023年12月27日</text>
<text x="12.2" y="200.1" transform="rotate(-90 12.2 200.1)">创建日期：2023年12月27日 20:24:06</text>
<text x="166.4" y="203.4">批</text>
<text x="172.2" y="203.4">准</text>
<text x="191.6" y="203.4">版</text>
<text x="197.4" y="203.4">本</text>
<text x="207.3" y="203.4">A</text>
</g>
<text font-size="2.8" x="190.9" y="192.5">表面处理</text>
<g font-size="2.3">
<text x="152.7" y="178.6">区分</text>
<text x="164.7" y="175.3">未注尺寸加工公差</text>
<text x="185.6" y="175.3">单位:(mm)</text>
<text x="148" y="180.3">项目</text>
<text x="149.1" y="183.4">切</text>
<text x="153.8" y="183.4">削</text>
<text x="149.1" y="187.4">钣</text>
<text x="153.8" y="187.4">金</text>
</g>
<g font-size="1.7">
<text x="159.3" y="179.4">0.5～6</text>
<text x="168.4" y="179.4">＞6～30</text>
<text x="177" y="179.3">＞30～120</text>
<text x="186.1" y="179.3">＞120～400 ＞400～1000</text>
<text x="206" y="178.2">＞1000～</text>
<text x="159.3" y="183.4">±0.05</text>
<text x="169.3" y="183.4">±0.1</text>
<text x="178.4" y="183.4">±0.15</text>
<text x="188.3" y="183.4">±0.2</text>
<text x="197.7" y="183.4">±0.3</text>
<text x="206" y="180.2">3000</text>
<text x="207.3" y="183.4">±0.5</text>
<text x="159.2" y="187.4">±0.3</text>
<text x="169.3" y="187.4">±0.3</text>
<text x="178.2" y="187.4">±0.4</text>
<text x="188.3" y="187.4">±0.6</text>
<text x="197.7" y="187.4">±1.0</text>
<text x="207.3" y="187.4">±1.5</text>
</g>
</svg>
